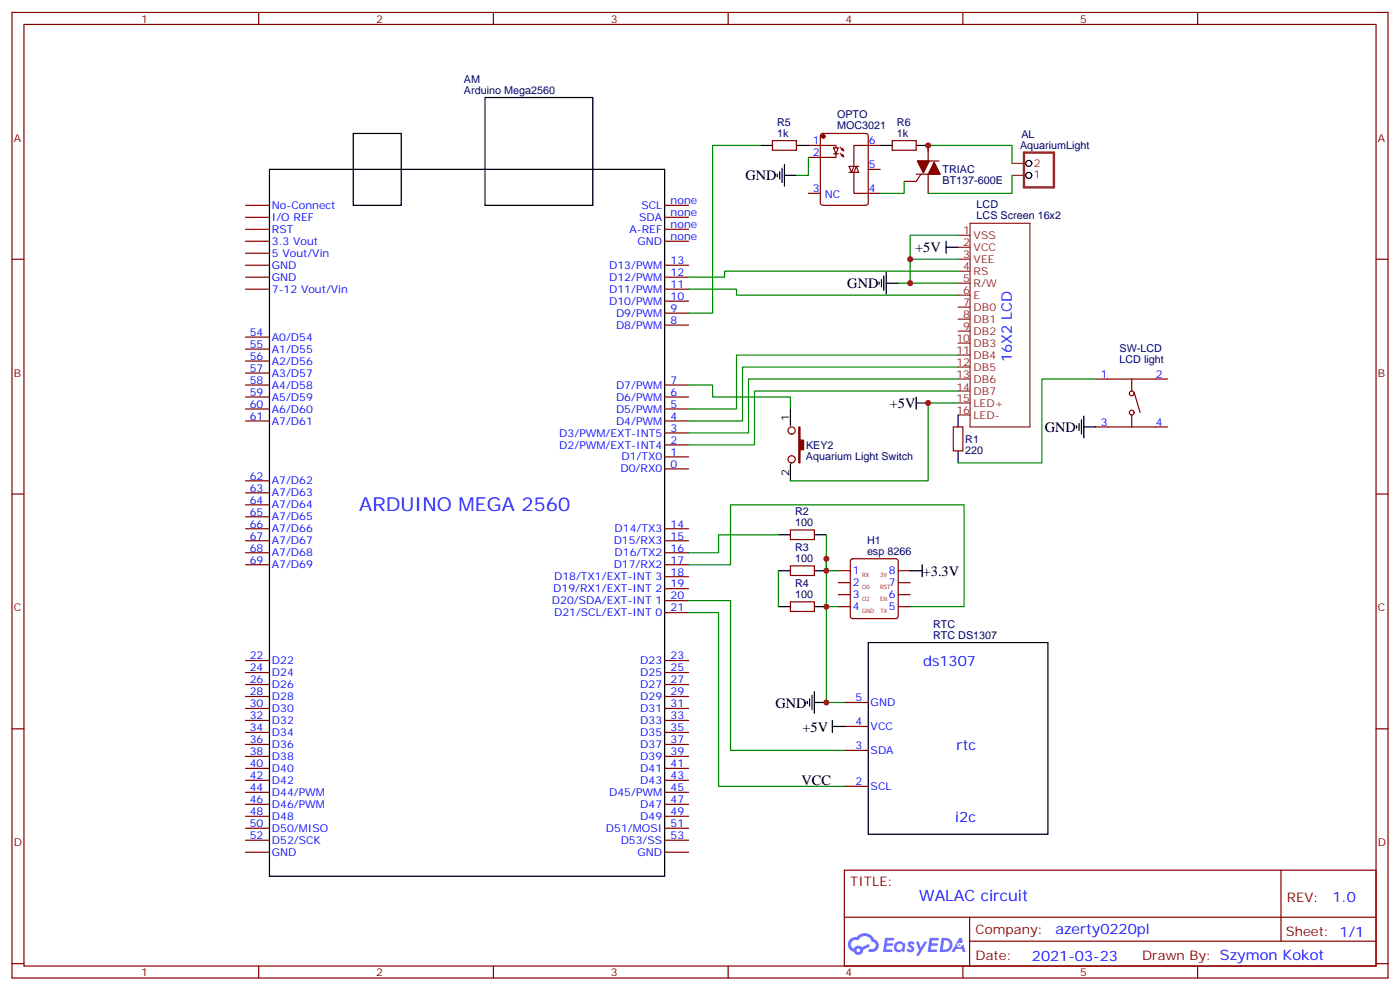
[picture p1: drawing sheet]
<svg xmlns="http://www.w3.org/2000/svg" width="412mm" height="292mm" viewBox="0 0 412 292" stroke-linecap="round" stroke-linejoin="round" font-family="sans-serif">
<g fill="none" stroke="#870000" stroke-width=".35">
<path d="M3.5 3.7h405.4v284.3h-405.4zM7.1 7.2h398.2v277.3h-398.2zM76.2 3.7v3.5M145.3 3.7v3.5M214.5 3.7v3.5M283.6 3.7v3.5M352.8 3.7v3.5M3.5 76.3h3.6M405.3 76.3h3.6M3.5 145.5h3.6M405.3 145.5h3.6M3.5 214.6h3.6"/>
<path d="M405.3 214.6h3.6M248.7 256.3h156.6v28.2h-156.6zM377.3 256.3v20.9M248.7 270.1h156.5M285.6 277.2h119.6M285.6 270.1v14.1M3.5 283.8h3.6M76.2 284.5v3.5M145.3 284.5v3.5M214.5 284.5v3.5M283.6 284.5v3.5M352.8 284.5v3.5"/>
<path d="M405.3 283.8h3.6"/>
</g>
<g fill="#5487ff">
<path d="M267.7 277.4a1.22 1.22 0 0 1 1.7 .3l-.4 .6a.47 .47 0 0 0-.3-.4 .47 .47 0 0 0-.5 .2l.1 .2a1.14 1.14 0 0 1 .8 1.7 1.14 1.14 0 0 1-1.9 0l-.2-.2 .5-.5 .7 .4a.29 .29 0 0 0 .3-.2 .29 .29 0 0 0-.2-.4 1.04 1.04 0 0 1-.6-1.7z"/>
<path d="M260.7 276.2h2.4l.3 .2-.2 .5h-1.8l-.1 .9h1.5l.3 .3-.3 .4h-1.6l-.2 1.1 1.7 .1 .2 .3-.2 .3h-2.6z"/>
<path d="M273.8 276.2h2.4l.3 .2-.1 .5h-1.8l-.2 .9h1.6l.3 .3-.4 .4h-1.6l-.1 1.1 1.7 .1 .2 .3-.2 .3h-2.6z"/>
<path d="M282.6 276.2h.7l.3 1.2-.6 .4a.69 .69 0 0 0-1 .2 .69 .69 0 0 0 .4 1 .69 .69 0 0 0 .9-.6l.5-.3 .6 2.2h-.8l-.2-.9h-1.8l-.5 .9h-.8z"/>
<path d="M269.8 277.3h.8l.6 1.8 1.1-1.8h.9l-2.6 4.2h-.8l.9-1.6z"/>
<path d="M277.4 276.2l-.6 4.1h1.3a2.11 2.11 0 0 0 2.5-2.1 2.11 2.11 0 0 0-2.5-2zM278.1 276.9a1.39 1.39 0 0 1 1.7 1.4 1.39 1.39 0 0 1-1.8 1.3h-.3z"/>
<path d="M263.7 277.8a1.54 1.54 0 0 0-.1 2.2 1.54 1.54 0 0 0 2.2 .1l.6 .2 .3-2.3-.2-.2h-.4a1.49 1.49 0 0 0-2.4 0zM264 278.8a.94 .94 0 0 1 1.8 0 .94 .94 0 0 1-1.8 0z"/>
<path d="M250.4 276.6a2.18 2.18 0 0 0 1.1 3.7 1.44 1.44 0 0 0 1.6 .9 1.44 1.44 0 0 0 1.2-1.5l2-1-.5-.7-1.9 .9a1.47 1.47 0 0 0-2.4 .5 1.39 1.39 0 0 1-.7-2 1.39 1.39 0 0 1 2-.4 2.12 2.12 0 0 1 2.2-1.3 2.12 2.12 0 0 1 1.9 1.7 1.14 1.14 0 0 1 1.1 1.4 1.14 1.14 0 0 1-1.7 .7 .43 .43 0 0 0-.5 .4 .43 .43 0 0 0 .4 .4 1.98 1.98 0 0 0 2.5-1.2 1.98 1.98 0 0 0-1.2-2.5 3.1 3.1 0 0 0-5.3-.7l-.9 .1zM252.3 279.9a.55 .55 0 0 1 1.1 0 .55 .55 0 0 1-1.1 0z"/>
<circle cx="282.6" cy="278.3" r=".26"/>
</g>
<g fill="none" stroke="#000" stroke-width=".35">
<path d="M104.1 39.3h14.1v21.2h-14.1zM142.9 28.7h31.7v31.8h-31.7zM79.4 49.9h116.4v208.1h-116.4zM224 42.8h3.5M229 51.3v.7M229.7 50.6v2.1M230.4 49.5v4.3M231.1 51.6h3.5M231.1 48.5v6.3M234.6 42.8h3.5M259.3 42.8h3.5M269.9 42.8h3.5"/>
<path d="M278.7 72.8h3.5M278.7 71v3.6M258.9 83v.7M259.6 82.3v2.2M260.3 81.3v4.2M261.1 83.4h3.5M261.1 80.2v6.4M269.9 118.7h3.5M269.9 116.9v3.5M232.8 120.4v5M232.8 136.7v4.9M282.2 122.2v3.5"/>
<path d="M282.2 132.8v3.5M317.1 125.4v.7M317.9 124.7v2.1M318.6 123.6v4.2M319.3 125.7h3.5M319.3 122.6v6.3M229.3 157.5h3.5M239.9 157.5h3.5M229.3 168.1h3.5M229.3 178.6h3.5M239.9 168.1h3.5M239.9 178.6h3.5"/>
<path d="M268.1 168.1h3.5M271.6 166.3v3.5M255.8 189.2h52.9v56.5h-52.9zM237.8 206.5v.7M238.5 205.8v2.1M239.2 204.8v4.2M239.9 206.9h3.5M239.9 203.7v6.3M245.2 213.9h3.5M245.2 212.2v3.5"/>
<circle cx="303" cy="48.1" r=".88"/>
<circle cx="303" cy="51.6" r=".88"/>
</g>
<g fill="none" stroke="#870000" stroke-width=".35">
<path d="M241.9 39.5l.5-.2h12.7l.6 .4 .1 20.1-.5 .6-12.9 .1-.7-.5v-20zM227.5 41.4h7.1v2.8h-7.1zM238.1 42.8h8.1v.7M238.1 56.9h3.6M245.5 43.5h1.4l-.7 1.8zM245.5 45.3h1.4M246.2 45.3v1.1h-8.1M247.5 43.4l1 1-.3-.7M247.5 45.1l1 1.1-.3-.7M247.8 44.1l.7 .3M247.8 45.8l.7 .4M250.1 49h1.4l-.7 1.8z"/>
<path d="M250.1 50.8h1.4M251.5 50.9v6h7.8M251.5 49h1.4M252.2 49l.7 1.8h-1.4zM255.8 49.9h3.5M259.3 42.8h-7.8v6M262.8 41.4h7.1v2.8h-7.1zM269.9 51.3h7M270.2 47.4h6.4M271.3 51.3l-1.4 2.1h-3.6M273.4 42.8v4.6M273.4 51.3v5.6"/>
<path d="M72.3 60.5h7.1M72.3 64h7.1M72.3 67.5h7.1M72.3 71h7.1M72.3 78.1h7.1M72.3 74.6h7.1M195.8 60.5h7M195.8 64h7M195.8 67.5h7M195.8 71h7M195.8 78.1h7M72.3 81.6h7.1"/>
<path d="M72.3 85.2h7.1M72.3 99.3h7.1M195.8 81.6h7M195.8 85.2h7M195.8 88.7h7M195.8 92.2h7M195.8 95.7h7M72.3 113.4h7.1M72.3 116.9h7.1M72.3 102.8h7.1M72.3 106.3h7.1M72.3 109.9h7.1"/>
<path d="M195.8 113.4h7M195.8 116.9h7M322.8 111.6h21.2M333.4 111.6v3.5M334.1 115.5l1.7 6M72.3 120.4h7.1M72.3 124h7.1M195.8 120.4h7M195.8 124h7M195.8 127.5h7M195.8 131h7M195.8 134.5h7"/>
<path d="M195.8 138.1h7M280.8 125.7h2.8v7.1h-2.8zM322.8 125.7h21.2M333.4 122.2v3.5M72.3 155.7h7.1M72.3 159.2h7.1M72.3 141.6h7.1M72.3 145.1h7.1M72.3 148.7h7.1M72.3 152.2h7.1M195.8 155.7h7M195.8 159.2h7"/>
<path d="M232.8 156.1h7.1v2.8h-7.1zM72.3 162.8h7.1M72.3 166.3h7.1M195.8 162.8h7M195.8 166.3h7M195.8 169.8h7M195.8 173.4h7M195.8 176.9h7M232.8 166.7h7.1v2.8h-7.1zM232.8 177.2h7.1v2.9h-7.1zM246.9 168.1h3.6M246.9 171.6h3.6"/>
<path d="M246.9 175.1h3.6M246.9 178.6h3.6M250.7 164.7l.5-.2h12.7l.5 .2 .2 .5v16.3l-.3 .5-.4 .2h-12.7l-.5-.3-.2-.4v-16.3zM264.6 168.1h3.5M264.6 171.6h3.5M264.6 175.1h3.5M264.6 178.6h3.5M72.3 194.5h7.1M72.3 198h7.1M195.8 180.4h7M195.8 194.5h7M195.8 198h7"/>
<path d="M72.3 201.6h7.1M72.3 205.1h7.1M72.3 208.6h7.1M72.3 212.2h7.1M72.3 215.7h7.1M72.3 219.2h7.1M195.8 201.6h7M195.8 205.1h7M195.8 208.6h7M195.8 212.2h7M195.8 215.7h7M195.8 219.2h7"/>
<path d="M248.7 213.9h7.1M248.7 206.9h7.1M72.3 222.7h7.1M72.3 226.3h7.1M72.3 229.8h7.1M72.3 233.3h7.1M72.3 236.9h7.1M195.8 222.7h7M195.8 226.3h7M195.8 229.8h7M195.8 233.3h7M195.8 236.9h7"/>
<path d="M248.7 231.6h7.1M248.7 221h7.1M72.3 240.4h7.1M72.3 243.9h7.1M72.3 247.4h7.1M72.3 251h7.1M195.8 240.4h7M195.8 243.9h7M195.8 247.4h7M195.8 251h7"/>
<circle cx="333.4" cy="115.9" r=".71"/>
<circle cx="233.2" cy="135.3" r="1.06"/>
<circle cx="233.2" cy="126.8" r="1.06"/>
<circle cx="333.4" cy="121.5" r=".71"/>
</g>
<g fill="none" stroke="#8c2424" stroke-width=".35">
<path d="M298.1 51.6h3.5M298.1 48.1h3.5M282.2 79.9h3.6M282.2 72.8h3.6M282.2 76.3h3.6M282.2 69.3h3.6M285.8 65.8h17.6v59.9h-17.6zM282.2 90.5h3.6M282.2 94h3.6M282.2 97.5h3.6M282.2 86.9h3.6M282.2 83.4h3.6"/>
<path d="M282.2 118.7h3.6M282.2 101h3.6M282.2 104.6h3.6M282.2 108.1h3.6M282.2 111.6h3.6M282.2 115.1h3.6M282.2 122.2h3.6"/>
</g>
<g fill="#870000" stroke="#870000" stroke-width=".35">
<path d="M275.2 47.8l1.7 3.5h-3.5z"/>
<path d="M270.2 47.4h3.6l-1.8 3.5z"/>
<path d="M235.3 125.7h.4v3.9h1v2.8h-1v3.9h-.4z"/>
<circle cx="242.5" cy="40.2" r=".53"/>
</g>
<g fill="none" stroke="#008700" stroke-width=".35">
<path d="M224 42.8h-14.1v49.4h-7.1M238.1 46.4v5.2h-3.5M266.3 53.4v3.5h-7M273.4 42.8h24.7v5.3M298.1 51.6v5.3h-24.7M282.2 79.9h-68.8v1.7h-10.6M282.2 76.3h-14.1v7.1M282.2 69.3h-14.1v7M202.8 85.2h14.2v1.7h65.2M264.6 83.4h17.6M202.8 113.4h7.1v3.5h22.9v3.5M282.2 104.6h-65.2v15.8h-14.2"/>
<path d="M282.2 108.1h-63.5v15.9h-15.9M282.2 111.6h-61.7v15.9h-17.7M282.2 115.1h-60v15.9h-19.4M282.2 118.7h-8.8v22.9h-40.6M322.8 111.6h-15.9v24.7h-24.7M229.3 157.5h-17.6v5.3h-8.9M243.4 157.5v10.6h3.5M202.8 166.3h12.4v-17.6h68.8v29.9h-15.9M202.8 176.9h12.4v44.1h33.5M229.3 168.1v10.5M243.4 164.5v14.1h3.5M243.4 178.6v28.3h5.3"/>
<path d="M202.8 180.4h8.9v51.2h37"/>
</g>
<path d="M301.6 44.9h8.8v10.3h-8.8z" fill="none" stroke="#8c2424" stroke-width=".71"/>
<g fill="#c00">
<circle cx="243.4" cy="168.1" r=".88"/>
<circle cx="268.1" cy="83.4" r=".88"/>
<circle cx="268.1" cy="76.3" r=".88"/>
<circle cx="273.4" cy="42.8" r=".88"/>
<circle cx="243.4" cy="206.9" r=".88"/>
<circle cx="243.4" cy="164.5" r=".88"/>
<circle cx="243.4" cy="178.6" r=".88"/>
<circle cx="273.4" cy="118.7" r=".88"/>
</g>
<text font-size="5.6" fill="#00f" x="105.8" y="150.4">ARDUINO MEGA 2560</text>
<text font-size="4.6" fill="#00f" x="270.8" y="265.3">WALAC circuit</text>
<g font-size="4.2">
<text x="219.6" y="53.2">GND</text>
<text x="269.6" y="74.3">+5V</text>
<text x="249.6" y="84.9">GND</text>
<text x="262.1" y="120.1">+5V</text>
<text x="307.8" y="127.2">GND</text>
<text x="271.8" y="169.5">+3.3V</text>
<text x="228.4" y="208.4">GND</text>
<text x="236.4" y="215.7">+5V</text>
<text x="236.1" y="231.3">VCC</text>
</g>
<g font-size="4.2" fill="#00f">
<text x="298" y="106.6" transform="rotate(-90 298 106.6)">16X2 LCD</text>
<text x="271.9" y="196.1">ds1307</text>
<text x="281.8" y="220.8">rtc</text>
<text x="281.4" y="242">i2c</text>
<text x="392.5" y="265.5">1.0</text>
<text x="310.9" y="275.1">azerty0220pl</text>
<text x="304" y="282.9">2021-03-23</text>
</g>
<g font-size="3.9" fill="#800">
<text x="250.5" y="260.8">TITLE:</text>
<text x="379.1" y="265.5">REV:</text>
<text x="287.4" y="275">Company:</text>
<text x="378.7" y="275.7">Sheet: 1/1</text>
<text x="287.4" y="282.7">Date:</text>
<text x="336.4" y="282.8">Drawn By: Szymon Kokot</text>
</g>
<g font-size="3.2" fill="#800">
<text x="41.6" y="6.7">1</text>
<text x="110.8" y="6.7">2</text>
<text x="179.9" y="6.7">3</text>
<text x="249.1" y="6.7">4</text>
<text x="318.2" y="6.7">5</text>
<text x="4.1" y="41.8">A</text>
<text x="405.9" y="41.8">A</text>
<text x="4.1" y="110.9">B</text>
<text x="405.9" y="110.9">B</text>
<text x="4.1" y="180.1">C</text>
<text x="405.9" y="180.1">C</text>
<text x="4.1" y="249.2">D</text>
<text x="405.9" y="249.2">D</text>
<text x="41.6" y="287.5">1</text>
<text x="110.8" y="287.5">2</text>
<text x="179.9" y="287.5">3</text>
<text x="249.1" y="287.5">4</text>
<text x="318.2" y="287.5">5</text>
</g>
<g font-size="3.2" fill="#000080">
<text x="136.7" y="27.7">Arduino Mega2560</text>
<text x="136.7" y="24.4">AM</text>
<text x="246.6" y="34.8">OPTO</text>
<text x="228.9" y="40.4">1k</text>
<text x="228.9" y="37.1">R5</text>
<text x="246.6" y="38">MOC3021</text>
<text x="264.2" y="40.4">1k</text>
<text x="264.2" y="37.1">R6</text>
<text x="300.9" y="40.7">AL</text>
<text x="300.5" y="43.9">AquariumLight</text>
<text x="277.6" y="51">TRIAC</text>
<text x="277.6" y="54.2">BT137-600E</text>
<text x="287.7" y="64.5">LCS Screen 16x2</text>
<text x="287.7" y="61.3">LCD</text>
<text x="329.8" y="106.8">LCD light</text>
<text x="329.8" y="103.6">SW-LCD</text>
<text x="284.3" y="130.4">R1</text>
<text x="237.4" y="135.4">Aquarium Light Switch</text>
<text x="237.4" y="132.2">KEY2</text>
<text x="284.3" y="133.6">220</text>
<text x="234.2" y="155">100</text>
<text x="234.2" y="151.8">R2</text>
<text x="255.4" y="160.3">H1</text>
<text x="234.2" y="165.6">100</text>
<text x="234.2" y="162.4">R3</text>
<text x="255.4" y="163.5">esp 8266</text>
<text x="234.2" y="173">R4</text>
<text x="234.2" y="176.2">100</text>
<text x="274.9" y="184.9">RTC</text>
<text x="274.9" y="188.2">RTC DS1307</text>
</g>
<g font-size="3.2" fill="#00f">
<text x="239.5" y="42.5">1</text>
<text x="239.5" y="46">2</text>
<text x="255.9" y="42.5">6</text>
<text x="255.9" y="49.5">5</text>
<text x="239.5" y="56.6">3</text>
<text x="243" y="58.3">NC</text>
<text x="255.9" y="56.6">4</text>
<text x="80.1" y="61.5">No-Connect</text>
<text x="80.1" y="65.1">I/O REF</text>
<text x="188.3" y="65.1">SDA</text>
<text x="188.9" y="61.5">SCL</text>
<text x="197.6" y="60.1">none</text>
<text x="197.6" y="63.6">none</text>
<text x="80.1" y="68.6">RST</text>
<text x="185.4" y="68.6">A-REF</text>
<text x="197.6" y="67.2">none</text>
<text x="197.6" y="70.7">none</text>
<text x="80.1" y="72.1">3.3 Vout</text>
<text x="80.1" y="75.6">5 Vout/Vin</text>
<text x="187.8" y="72.1">GND</text>
<text x="197.6" y="77.8">13</text>
<text x="80.1" y="79.2">GND</text>
<text x="80.1" y="82.7">GND</text>
<text x="179.4" y="79.2">D13/PWM</text>
<text x="179.4" y="82.7">D12/PWM</text>
<text x="197.6" y="81.3">12</text>
<text x="80.1" y="86.2">7-12 Vout/Vin</text>
<text x="179.4" y="86.2">D11/PWM</text>
<text x="179.4" y="89.7">D10/PWM</text>
<text x="197.6" y="84.8">11</text>
<text x="197.6" y="88.3">10</text>
<text x="181.5" y="93.3">D9/PWM</text>
<text x="197.6" y="91.9">9</text>
<text x="197.6" y="95.4">8</text>
<text x="73.6" y="98.9">54</text>
<text x="80.1" y="100.3">A0/D54</text>
<text x="181.5" y="96.8">D8/PWM</text>
<text x="73.6" y="102.4">55</text>
<text x="73.6" y="106">56</text>
<text x="80.1" y="103.9">A1/D55</text>
<text x="80.1" y="107.4">A2/D56</text>
<text x="73.6" y="109.5">57</text>
<text x="73.6" y="113">58</text>
<text x="80.1" y="110.9">A3/D57</text>
<text x="197.6" y="113">7</text>
<text x="324.3" y="111.3">1</text>
<text x="340.4" y="111.3">2</text>
<text x="73.6" y="116.6">59</text>
<text x="80.1" y="114.4">A4/D58</text>
<text x="80.1" y="118">A5/D59</text>
<text x="181.5" y="114.4">D7/PWM</text>
<text x="181.5" y="118">D6/PWM</text>
<text x="197.6" y="116.6">6</text>
<text x="73.6" y="120.1">60</text>
<text x="73.6" y="123.6">61</text>
<text x="80.1" y="121.5">A6/D60</text>
<text x="80.1" y="125">A7/D61</text>
<text x="181.5" y="121.5">D5/PWM</text>
<text x="181.5" y="125">D4/PWM</text>
<text x="197.6" y="120.1">5</text>
<text x="197.6" y="123.6">4</text>
<text x="324.3" y="125.4">3</text>
<text x="340.4" y="125.4">4</text>
<text x="164.8" y="128.6">D3/PWM/EXT-INT5</text>
<text x="197.6" y="127.1">3</text>
<text x="197.6" y="130.7">2</text>
<text x="164.8" y="132.1">D2/PWM/EXT-INT4</text>
<text x="183" y="135.6">D1/TX0</text>
<text x="197.6" y="134.2">1</text>
<text x="197.6" y="137.7">0</text>
<text x="73.6" y="141.3">62</text>
<text x="80.1" y="142.7">A7/D62</text>
<text x="182.8" y="139.1">D0/RX0</text>
<text x="73.6" y="144.8">63</text>
<text x="73.6" y="148.3">64</text>
<text x="80.1" y="146.2">A7/D63</text>
<text x="80.1" y="149.7">A7/D64</text>
<text x="73.6" y="151.8">65</text>
<text x="73.6" y="155.4">66</text>
<text x="80.1" y="153.2">A7/D65</text>
<text x="197.6" y="155.4">14</text>
<text x="73.6" y="158.9">67</text>
<text x="80.1" y="156.8">A7/D66</text>
<text x="80.1" y="160.3">A7/D67</text>
<text x="180.8" y="160.3">D15/RX3</text>
<text x="181" y="156.8">D14/TX3</text>
<text x="197.6" y="158.9">15</text>
<text x="73.6" y="162.4">68</text>
<text x="73.6" y="165.9">69</text>
<text x="80.1" y="163.8">A7/D68</text>
<text x="80.1" y="167.4">A7/D69</text>
<text x="180.8" y="167.4">D17/RX2</text>
<text x="181" y="163.8">D16/TX2</text>
<text x="197.6" y="162.4">16</text>
<text x="197.6" y="165.9">17</text>
<text x="163.2" y="170.9">D18/TX1/EXT-INT 3</text>
<text x="197.6" y="169.5">18</text>
<text x="197.6" y="173">19</text>
<text x="251.2" y="169.1">1</text>
<text x="251.2" y="172.6">2</text>
<text x="261.9" y="169.1">8</text>
<text x="261.9" y="172.6">7</text>
<text x="162.6" y="177.9">D20/SDA/EXT-INT 1</text>
<text x="163" y="174.4">D19/RX1/EXT-INT 2</text>
<text x="197.6" y="176.5">20</text>
<text x="251.2" y="176.2">3</text>
<text x="251.2" y="179.7">4</text>
<text x="261.9" y="176.2">6</text>
<text x="261.9" y="179.7">5</text>
<text x="163.2" y="181.5">D21/SCL/EXT-INT 0</text>
<text x="197.6" y="180.1">21</text>
<text x="73.6" y="194.2">22</text>
<text x="73.6" y="197.7">24</text>
<text x="80.1" y="195.6">D22</text>
<text x="188.6" y="195.6">D23</text>
<text x="197.6" y="194.2">23</text>
<text x="197.6" y="197.7">25</text>
<text x="73.6" y="201.2">26</text>
<text x="80.1" y="199.1">D24</text>
<text x="80.1" y="202.6">D26</text>
<text x="188.6" y="199.1">D25</text>
<text x="188.6" y="202.6">D27</text>
<text x="197.6" y="201.2">27</text>
<text x="73.6" y="204.8">28</text>
<text x="73.6" y="208.3">30</text>
<text x="80.1" y="206.2">D28</text>
<text x="80.1" y="209.7">D30</text>
<text x="188.6" y="206.2">D29</text>
<text x="188.6" y="209.7">D31</text>
<text x="197.6" y="204.8">29</text>
<text x="197.6" y="208.3">31</text>
<text x="252" y="206.5">5</text>
<text x="256.5" y="207.9">GND</text>
<text x="73.6" y="211.8">32</text>
<text x="73.6" y="215.3">34</text>
<text x="80.1" y="213.2">D32</text>
<text x="188.6" y="213.2">D33</text>
<text x="197.6" y="211.8">33</text>
<text x="197.6" y="215.3">35</text>
<text x="252" y="213.6">4</text>
<text x="256.5" y="215">VCC</text>
<text x="73.6" y="218.9">36</text>
<text x="80.1" y="216.7">D34</text>
<text x="80.1" y="220.3">D36</text>
<text x="188.6" y="216.7">D35</text>
<text x="188.6" y="220.3">D37</text>
<text x="197.6" y="218.9">37</text>
<text x="252" y="220.6">3</text>
<text x="73.6" y="222.4">38</text>
<text x="73.6" y="225.9">40</text>
<text x="80.1" y="223.8">D38</text>
<text x="80.1" y="227.3">D40</text>
<text x="188.6" y="223.8">D39</text>
<text x="188.6" y="227.3">D41</text>
<text x="197.6" y="222.4">39</text>
<text x="197.6" y="225.9">41</text>
<text x="256.5" y="222">SDA</text>
<text x="73.6" y="229.4">42</text>
<text x="73.6" y="233">44</text>
<text x="80.1" y="230.9">D42</text>
<text x="188.6" y="230.9">D43</text>
<text x="197.6" y="229.4">43</text>
<text x="197.6" y="233">45</text>
<text x="252" y="231.2">2</text>
<text x="256.5" y="232.6">SCL</text>
<text x="73.6" y="236.5">46</text>
<text x="80.1" y="234.4">D44/PWM</text>
<text x="80.1" y="237.9">D46/PWM</text>
<text x="179.4" y="234.4">D45/PWM</text>
<text x="188.6" y="237.9">D47</text>
<text x="197.6" y="236.5">47</text>
<text x="73.6" y="240">48</text>
<text x="73.6" y="243.6">50</text>
<text x="80.1" y="241.4">D48</text>
<text x="80.1" y="245">D50/MISO</text>
<text x="178.5" y="245">D51/MOSI</text>
<text x="188.6" y="241.4">D49</text>
<text x="197.6" y="240">49</text>
<text x="197.6" y="243.6">51</text>
<text x="73.6" y="247.1">52</text>
<text x="80.1" y="248.5">D52/SCK</text>
<text x="182.8" y="248.5">D53/SS</text>
<text x="197.6" y="247.1">53</text>
<text x="80.1" y="252">GND</text>
<text x="187.8" y="252">GND</text>
</g>
<g font-size="3.2" fill="#8d2323">
<text x="304.5" y="52.4">1</text>
<text x="304.5" y="49.2">2</text>
<text x="283.7" y="68.9">1</text>
<text x="286.8" y="70.3">VSS</text>
<text x="283.7" y="72.5">2</text>
<text x="283.7" y="76">3</text>
<text x="286.8" y="73.9">VCC</text>
<text x="286.8" y="77.4">VEE</text>
<text x="283.7" y="83">5</text>
<text x="283.7" y="79.5">4</text>
<text x="286.8" y="80.9">RS</text>
<text x="283.7" y="86.6">6</text>
<text x="286.8" y="88">E</text>
<text x="286.8" y="84.5">R/W</text>
<text x="283.7" y="90.1">7</text>
<text x="283.7" y="93.6">8</text>
<text x="286.8" y="91.5">DB0</text>
<text x="286.8" y="95">DB1</text>
<text x="281.7" y="100.7">10</text>
<text x="283.7" y="97.2">9</text>
<text x="286.8" y="98.6">DB2</text>
<text x="281.7" y="104.2">11</text>
<text x="281.7" y="107.7">12</text>
<text x="286.8" y="102.1">DB3</text>
<text x="286.8" y="105.6">DB4</text>
<text x="281.7" y="111.3">13</text>
<text x="286.8" y="109.1">DB5</text>
<text x="286.8" y="112.7">DB6</text>
<text x="281.7" y="118.3">15</text>
<text x="281.7" y="115.1">14</text>
<text x="286.8" y="119.7">LED+</text>
<text x="286.8" y="116.2">DB7</text>
<text x="281.7" y="121.8">16</text>
<text x="286.8" y="123.3">LED-</text>
</g>
<g font-size="3.2">
<text x="232.5" y="124" transform="rotate(-90 232.5 124)">1</text>
<text x="232.5" y="140.1" transform="rotate(-90 232.5 140.1)">2</text>
</g>
<g font-size="1.8" fill="#f00">
<text x="254" y="169.9">RX</text>
<text x="254" y="173.4">O0</text>
<text x="259.3" y="173.5">RST</text>
<text x="259.3" y="169.9">3V</text>
<text x="254" y="177">O2</text>
<text x="259.3" y="177">EN</text>
<text x="254" y="180.4">GND</text>
<text x="259.3" y="180.5">TX</text>
</g>
</svg>
